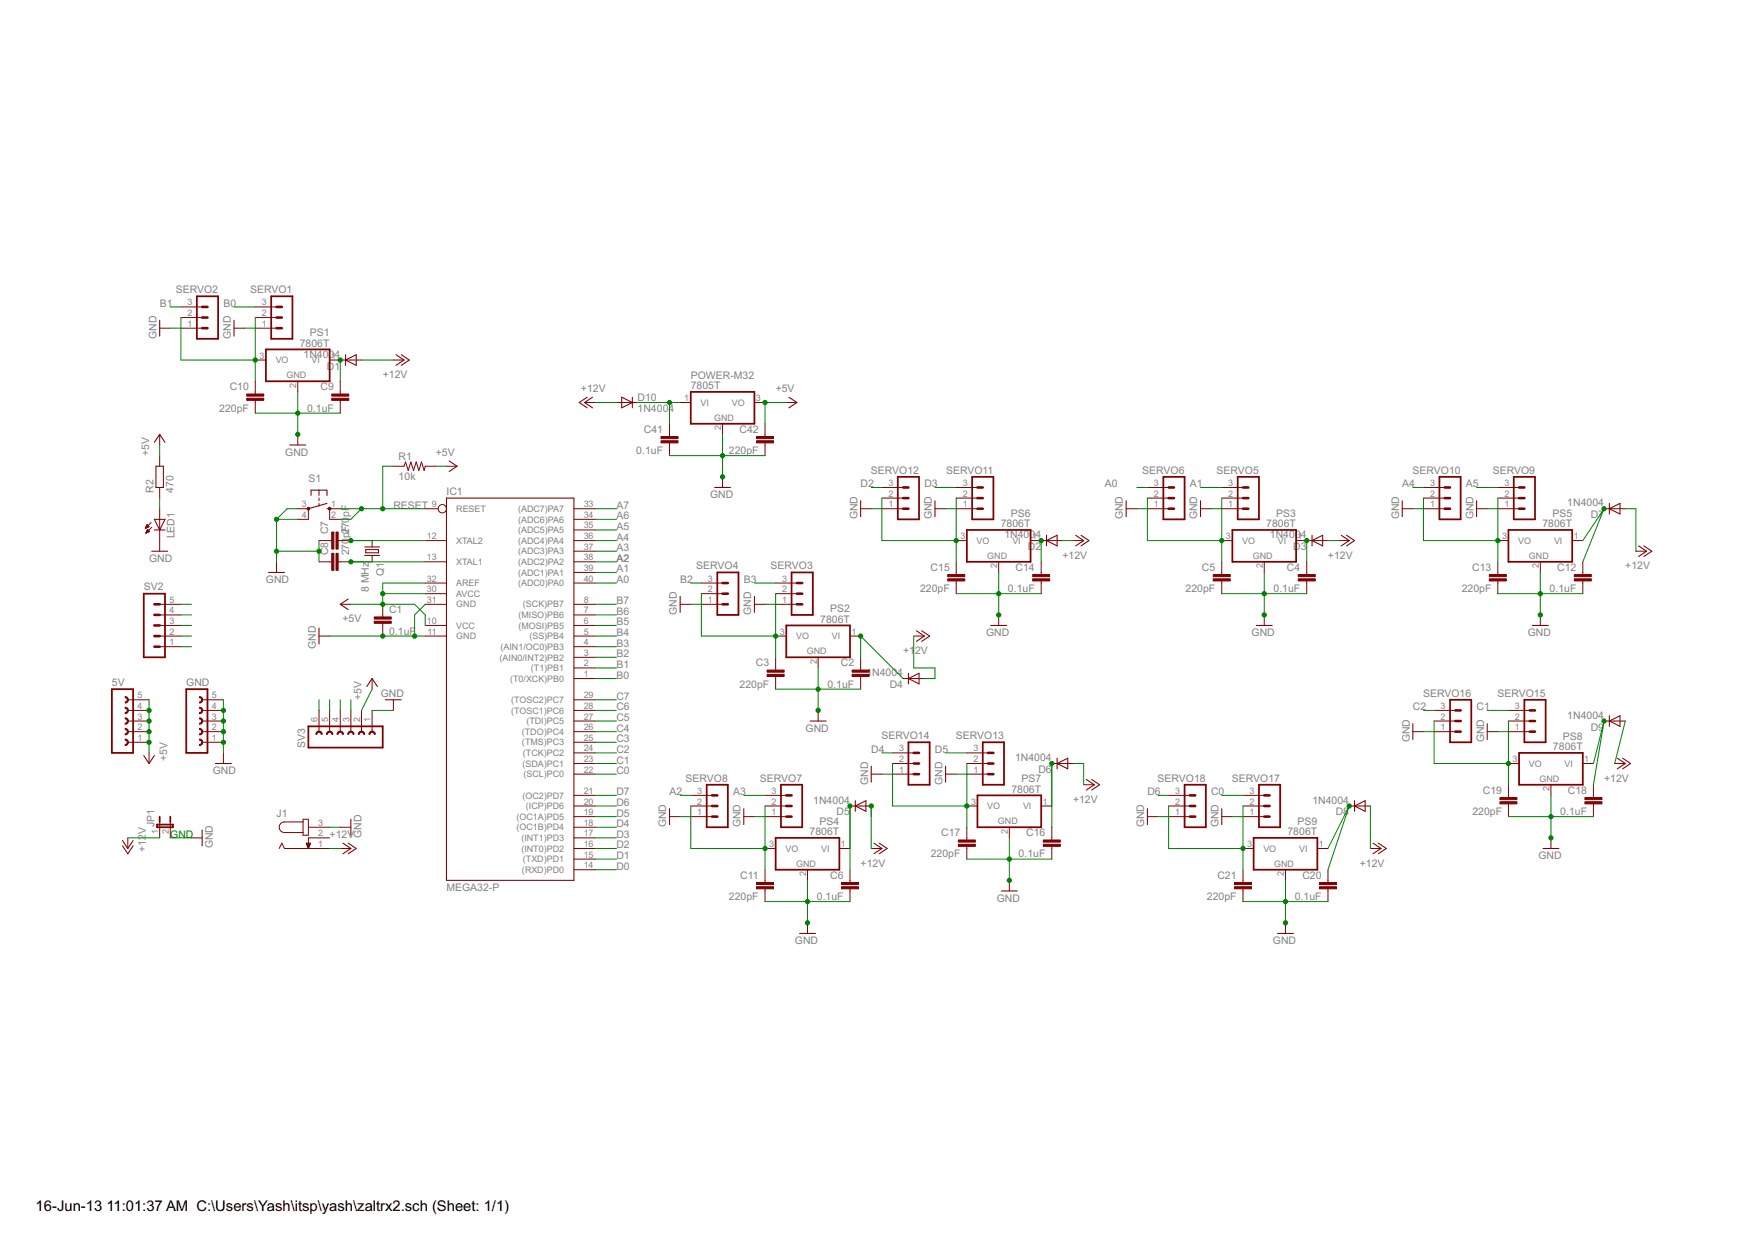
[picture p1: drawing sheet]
<svg xmlns="http://www.w3.org/2000/svg" width="420mm" height="297mm" viewBox="0 0 420 297" stroke-linecap="round" stroke-linejoin="round" font-family="sans-serif">
<g fill="none" stroke="#800000" stroke-width=".25">
<path d="M38.2 76.6v3.8M56 76.6v3.8M82.6 86.1l2.6-1.3v2.6zM82.6 84.8v2.6M94.7 84.8l1.9 1.3-1.9 1.3M96 84.8l1.9 1.3-1.9 1.3M140.4 95l-1.9 1.3 1.9 1.2M141.7 95l-1.9 1.3 1.9 1.2M148.7 95l2.5 1.3-2.5 1.2zM151.2 95v2.5M188.7 95l1.9 1.3-1.9 1.2M36.9 105.8l1.3-1.9 1.3 1.9"/>
<path d="M37.3 111.5h1.8v5.1h-1.8zM69.3 106.4h3.8M74.4 118.5v-1.3h3.8v1.3M106.8 119.1h30.4v91.4h-30.4zM107.4 110.2l1.9 1.3-1.9 1.3M170.9 116.6h3.8M205.8 119.8v3.8M223.6 119.8v3.8M269.3 119.8v3.8M287.1 119.8v3.8M335.3 119.8v3.8M353.1 119.8v3.8"/>
<path d="M36.3 131.8h3.8M36.9 124.2h2.6l-1.3 2.5zM36.9 126.7h2.6M64.2 136.9h3.8M78.2 121.7h.6M78.2 120.4l-4.5 1.3M87.2 132.8h3.6M87.2 130.8h3.6M87.5 131.4h3v.8h-3zM250.3 129.3l2.5-1.3v2.6zM250.3 128v2.6M257.2 128l1.9 1.3-1.9 1.3"/>
<path d="M258.5 128l1.9 1.3-1.9 1.3M313.8 129.3l2.5-1.3v2.6zM313.8 128v2.6M320.7 128l1.9 1.3-1.9 1.3M322 128l1.9 1.3-1.9 1.3M384.9 121.7l2.5-1.3v2.5zM384.9 120.4v2.5M391.8 130.6l1.9 1.2-1.9 1.3M393.1 130.6l1.9 1.2-1.9 1.3M76.3 150.2v3.8M83.3 143.3l-1.9 1.2 1.9 1.3M162.6 142.6v3.8"/>
<path d="M180.4 142.6v3.8M219.1 150.9l1.9 1.2-1.9 1.3M220.4 150.9l1.9 1.2-1.9 1.3M236.9 149.6h3.8M300.4 149.6h3.8M366.4 149.6h3.8M87.7 164.2l1.3-1.9 1.3 1.9M92.2 167.4h3.8M193.7 172.4h3.8M217.2 162.3l2.6-1.3v2.6zM217.2 161v2.6M337.9 173.1v3.8"/>
<path d="M355.6 173.1v3.8M384.9 171.2v2.5M384.9 172.4l2.5-1.2v2.5zM34.4 180.7l1.2 1.9 1.3-1.9M48.3 198.5v3.8M51.5 182.6h3.8M83.9 195.9v3.8M160.1 193.4v3.8M177.9 193.4v3.8M204.5 192.8l2.6-1.3v2.5zM204.5 191.5v2.5M208.3 183.2v3.8"/>
<path d="M226.1 183.2v3.8M252.8 181.3v2.6M252.8 182.6l2.5-1.3v2.6zM259.8 186.4l1.9 1.3-1.9 1.3M261 186.4l2 1.3-2 1.3M274.4 193.4v3.8M292.2 193.4v3.8M323.9 192.8l2.6-1.3v2.5zM323.9 191.5v2.5M386.8 181.3l1.9 1.3-1.9 1.3M388 181.3l1.9 1.3-1.9 1.3M29.3 201l1.3 1.9 1.2-1.9"/>
<path d="M29.3 202.3l1.3 1.9 1.2-1.9M82 201.7l1.9 1.2-1.9 1.3M83.3 201.7l1.9 1.2-1.9 1.3M209 201.7l1.9 1.2-1.9 1.3M210.2 201.7l2 1.2-2 1.3M239.5 213.1h3.8M328.3 201.7l1.9 1.2-1.9 1.3M329.6 201.7l1.9 1.2-1.9 1.3M369 202.9h3.8M191.2 223.2h3.8M305.5 223.2h3.8"/>
</g>
<g fill="none" stroke="#800000" stroke-width=".24">
<path d="M38.2 78.5h2.5M43.3 78.5h5M43.3 75.9h5M43.3 73.4h5M56 78.5h2.5M61 78.5h5.1M61 75.9h5.1M61 73.4h5.1M61 86.1h2.6M61 91.2v3M61 95.8v3M71.2 91.2v2.5"/>
<path d="M78.8 86.1h7.6M81.4 91.2v3M81.4 95.8v3M94.1 86.1h2.5M139.8 96.3h2.5M147.4 96.3h5.1M162.6 96.3h2.6M180.4 96.3h2.5M188 96.3h2.6M38.2 103.9v2.5M38.2 109v2.5M38.2 116.6v2.5"/>
<path d="M71.2 103.9v2.5M76.3 117.2v1.3M76.3 119.1v.7M94.1 111.5h2.5l.4-1 .6 2 .7-2 .6 2 .6-2 .7 2 .6-2 .6 2 .3-1h2.5M106.8 111.5h2.5M160.1 101.3v3.1M160.1 105.9v3.1M172.8 101.3v2.6M172.8 114v2.6M182.9 101.3v3.1M182.9 105.9v3.1M210.9 119.1h5.1"/>
<path d="M210.9 116.6h5.1M228.7 119.1h5M228.7 116.6h5M274.4 119.1h5.1M274.4 116.6h5.1M292.2 119.1h5M292.2 116.6h5M340.4 119.1h5.1M340.4 116.6h5.1M358.2 119.1h5.1M358.2 116.6h5.1M34.8 126.3h.2"/>
<path d="M34.9 126.1h.4M34.9 127.5h.1M34.9 126h.7M35 125.9h.6M35 127.3h.3M35 125.8h.4M35 127.2h.6M35.1 125.6h.2M35.1 127.1h.7M35.1 125.5h.1M35.1 127h.5M35.1 125.5l.5 .5-.8 .4z"/>
<path d="M35.2 126.9h.3M35.2 126.7h.2M35.8 127.1l-.5-.5-.4 .9M35.8 127.1l-.9 .4M36.2 125l-1.4 1.4M36.3 126.1l-1.4 1.4M38.2 121.7v10.1M66.1 134.4v2.5M71.2 121.7h2.5v2.5h-2.5M76.3 129.3h3M76.3 134.4h3M76.3 120.4v.6"/>
<path d="M80.9 129.3h3M80.9 134.4h3M81.4 121.7h-2.6v2.5h2.6M89 129.3v1.5M89 132.8v1.6M101.7 121.7h3.1M101.7 129.3h5.1M101.7 134.4h5.1M101.7 139.4h5.1M137.2 121.7h5.1M137.2 124.2h5.1M137.2 126.7h5.1"/>
<path d="M137.2 129.3h5.1M137.2 131.8h5.1M137.2 134.4h5.1M137.2 136.9h5.1M137.2 139.4h5.1M167.7 139.4h5.1M185.5 139.4h5.1M205.8 121.7h2.5M210.9 121.7h5.1M223.6 121.7h2.5M228.7 121.7h5M228.7 129.3h2.5"/>
<path d="M228.7 134.4v3M228.7 138.9v3.1M238.8 134.4v2.5M246.4 129.3h7.7M249 134.4v3M249 138.9v3.1M256.6 129.3h2.5M269.3 121.7h2.5M274.4 121.7h5.1M287.1 121.7h2.5M292.2 121.7h5M292.2 129.3h2.5"/>
<path d="M292.2 134.4v3M292.2 138.9v3.1M302.3 134.4v2.5M309.9 129.3h7.7M312.5 134.4v3M312.5 138.9v3.1M320.1 129.3h2.5M335.3 121.7h2.6M340.4 121.7h5.1M353.1 121.7h2.5M358.2 121.7h5.1M358.2 129.3h2.5"/>
<path d="M358.2 134.4v3M358.2 138.9v3.1M368.3 134.4v2.5M376 129.3h2.5M378.5 134.4v3M378.5 138.9v3.1M383.6 121.7h5.1M391.2 131.8h2.5M38.2 144.5h5.1M38.2 147.1h5.1M38.2 149.6h5.1M38.2 152.1h5.1"/>
<path d="M38.2 154.7h5.1M76.3 152.1h2.5M81.4 144.5h2.5M91.5 144.5v3.1M91.5 149.1v3M101.7 144.5h5.1M101.7 149.6h5.1M101.7 152.1h5.1M101.7 142h5.1M137.2 144.5h5.1M137.2 147.1h5.1M137.2 149.6h5.1"/>
<path d="M137.2 152.1h5.1M137.2 154.7h5.1M137.2 157.2h5.1M137.2 159.7h5.1M162.6 144.5h2.6M167.7 144.5h5.1M167.7 142h5.1M180.4 144.5h2.5M185.5 144.5h5.1M185.5 152.1h2.5M185.5 142h5.1M185.5 157.2v3.1"/>
<path d="M195.6 157.2v2.5M203.3 152.1h2.5M205.8 157.2v3.1M218.5 152.1h2.5M238.8 147.1v2.5M302.3 147.1v2.5M368.3 147.1v2.5M30.6 167.4h5M30.6 169.9h5M30.6 172.4h5M30.6 175h5M30.6 177.5h5"/>
<path d="M48.3 167.4h5.1M48.3 169.9h5.1M48.3 172.4h5.1M48.3 175h5.1M48.3 177.5h5.1M76.3 169.9v5.1M78.8 169.9v5.1M81.4 169.9v5.1M83.9 169.9v5.1M86.4 169.9v5.1M89 162.3v2.5M89 169.9v5.1"/>
<path d="M94.1 167.4v2.5M137.2 162.3h5.1M137.2 167.4h5.1M137.2 169.9h5.1M137.2 172.4h5.1M137.2 175h5.1M137.2 177.5h5.1M185.5 161.8v3M195.6 169.9v2.5M205.8 161.8v3M216 162.3h5M337.9 175h2.5"/>
<path d="M342.9 169.9h5.1M342.9 172.4h5.1M342.9 175h5.1M355.6 175h2.6M360.7 169.9h5.1M360.7 172.4h5.1M360.7 175h5.1M383.6 172.4h5.1M35.6 180.1v2.5M38.2 196.6v3.8M40.7 196.6v3.8M53.4 180.1v2.5"/>
<path d="M72.5 196.6h-4.5a1.27 1.27 0 0 0-1.2 1.2 1.27 1.27 0 0 0 1.2 1.3h4.5M72.5 195.9h1.2v3.8h-1.2zM73.7 197.8h5.1M81.4 197.8h2.5M137.2 180.1h5.1M137.2 182.6h5.1M137.2 185.1h5.1M137.2 197.8h5.1M137.2 195.3h5.1M137.2 192.8h5.1M137.2 190.2h5.1M160.1 195.3h2.5"/>
<path d="M165.2 195.3h5.1M165.2 192.8h5.1M165.2 190.2h5.1M177.9 195.3h2.5M182.9 195.3h5.1M182.9 192.8h5.1M182.9 190.2h5.1M203.3 192.8h5M208.3 185.1h2.6M213.4 180.1h5.1M213.4 182.6h5.1M213.4 185.1h5.1"/>
<path d="M226.1 185.1h2.6M231.2 180.1h5.1M231.2 182.6h5.1M231.2 185.1h5.1M231.2 192.8h2.5M231.2 197.8v3.1M241.4 197.8v2.6M249 192.8h2.5M251.5 182.6h5.1M251.5 197.8v3.1M259.1 187.7h2.6M274.4 195.3h2.5"/>
<path d="M279.5 195.3h5M279.5 192.8h5M279.5 190.2h5M292.2 195.3h2.5M297.2 195.3h5.1M297.2 192.8h5.1M297.2 190.2h5.1M322.6 192.8h5.1M360.7 182.6h2.6M360.7 187.7v3M360.7 192.3v3M370.9 187.7v2.5"/>
<path d="M378.5 182.6h2.5M381 187.7v3M381 192.3v3M386.1 182.6h2.6M30.6 200.4v2.5M45.8 200.4h2.5M66.8 202.9l.6-1.2 .6 1.2h10.8M73.2 201.7h1.1l-.6 1.2zM73.3 201.8h.9M73.3 201.9h.9M73.4 202h.7M73.4 202.1h.7"/>
<path d="M73.5 202.2h.5M73.5 202.4h.5M73.6 202.5h.3M73.6 202.6h.3M73.7 202.7h.1M73.7 202.8h.1M78.8 200.4h-5.1v2.5M81.4 202.9h2.5M137.2 208h5.1M137.2 205.5h5.1M137.2 202.9h5.1M137.2 200.4h5.1"/>
<path d="M182.9 202.9h2.6M182.9 208v3.1M182.9 212.6v3M193.1 208v2.5M200.7 202.9h2.6M203.3 208v3.1M203.3 212.6v3M208.3 202.9h2.6M231.2 202.4v3.1M241.4 210.5v2.6M251.5 202.4v3.1M297.2 202.9h2.6"/>
<path d="M297.2 208v3.1M297.2 212.6v3M307.4 208v2.5M315 202.9h2.6M317.6 208v3.1M317.6 212.6v3M327.7 202.9h2.5M370.9 200.4v2.5M193.1 220.7v2.5M307.4 220.7v2.5"/>
<circle cx="105.8" cy="121.7" r=".99"/>
</g>
<g fill="#800000" stroke="#800000" stroke-width=".24">
<path d="M89.5 147.6h4.1v.5h-4.1z"/>
<path d="M89.5 148.6h4.1v.5h-4.1z"/>
<path d="M79.3 127.3h.5v4h-.5z"/>
<path d="M80.3 127.3h.6v4h-.6z"/>
<path d="M79.3 132.3h.5v4.1h-.5z"/>
<path d="M80.3 132.3h.6v4.1h-.6z"/>
<path d="M79.3 94.2h4.1v.5h-4.1z"/>
<path d="M79.3 95.2h4.1v.6h-4.1z"/>
<path d="M59 94.2h4.1v.5h-4.1z"/>
<path d="M59 95.2h4.1v.6h-4.1z"/>
<path d="M158.1 104.4h4v.5h-4z"/>
<path d="M158.1 105.4h4v.5h-4z"/>
<path d="M180.9 104.4h4.1v.5h-4.1z"/>
<path d="M180.9 105.4h4.1v.5h-4.1z"/>
<path d="M203.8 160.3h4v.5h-4z"/>
<path d="M203.8 161.3h4v.5h-4z"/>
<path d="M183.5 160.3h4v.5h-4z"/>
<path d="M183.5 161.3h4v.5h-4z"/>
<path d="M310.5 137.4h4v.5h-4z"/>
<path d="M310.5 138.4h4v.5h-4z"/>
<path d="M290.1 137.4h4.1v.5h-4.1z"/>
<path d="M290.1 138.4h4.1v.5h-4.1z"/>
<path d="M201.2 211.1h4.1v.5h-4.1z"/>
<path d="M201.2 212.1h4.1v.5h-4.1z"/>
<path d="M180.9 211.1h4.1v.5h-4.1z"/>
<path d="M180.9 212.1h4.1v.5h-4.1z"/>
<path d="M376.5 137.4h4v.5h-4z"/>
<path d="M376.5 138.4h4v.5h-4z"/>
<path d="M356.2 137.4h4v.5h-4z"/>
<path d="M356.2 138.4h4v.5h-4z"/>
<path d="M247 137.4h4v.5h-4z"/>
<path d="M247 138.4h4v.5h-4z"/>
<path d="M226.6 137.4h4.1v.5h-4.1z"/>
<path d="M226.6 138.4h4.1v.5h-4.1z"/>
<path d="M249.5 200.9h4.1v.5h-4.1z"/>
<path d="M249.5 201.9h4.1v.5h-4.1z"/>
<path d="M229.2 200.9h4v.5h-4z"/>
<path d="M229.2 201.9h4v.5h-4z"/>
<path d="M379 190.7h4.1v.5h-4.1z"/>
<path d="M379 191.7h4.1v.6h-4.1z"/>
<path d="M358.7 190.7h4.1v.5h-4.1z"/>
<path d="M358.7 191.7h4.1v.6h-4.1z"/>
<path d="M315.5 211.1h4.1v.5h-4.1z"/>
<path d="M315.5 212.1h4.1v.5h-4.1z"/>
<path d="M295.2 211.1h4.1v.5h-4.1z"/>
<path d="M295.2 212.1h4.1v.5h-4.1z"/>
</g>
<g fill="#800000" stroke="#800000" stroke-width=".24">
<path d="M29.9 171.7a.76 .76 0 0 1 .8 .7 .76 .76 0 0 1-.8 .8v-.2a.51 .51 0 0 0 .5-.6 .51 .51 0 0 0-.5-.5z" fill-rule="evenodd"/>
<path d="M29.9 174.2a.76 .76 0 0 1 .8 .8 .76 .76 0 0 1-.8 .7v-.2a.51 .51 0 0 0 .5-.5 .51 .51 0 0 0-.5-.5z" fill-rule="evenodd"/>
<path d="M29.9 176.8a.76 .76 0 0 1 .8 .7 .76 .76 0 0 1-.8 .8v-.3a.51 .51 0 0 0 .5-.5 .51 .51 0 0 0-.5-.5z" fill-rule="evenodd"/>
<path d="M29.9 166.6a.76 .76 0 0 1 .8 .8 .76 .76 0 0 1-.8 .7v-.2a.51 .51 0 0 0 .5-.5 .51 .51 0 0 0-.5-.5z" fill-rule="evenodd"/>
<path d="M29.9 169.1a.76 .76 0 0 1 .8 .8 .76 .76 0 0 1-.8 .8v-.3a.51 .51 0 0 0 .5-.5 .51 .51 0 0 0-.5-.5z" fill-rule="evenodd"/>
<path d="M47.7 171.7a.76 .76 0 0 1 .8 .7 .76 .76 0 0 1-.8 .8v-.2a.51 .51 0 0 0 .5-.6 .51 .51 0 0 0-.5-.5z" fill-rule="evenodd"/>
<path d="M47.7 174.2a.76 .76 0 0 1 .8 .8 .76 .76 0 0 1-.8 .7v-.2a.51 .51 0 0 0 .5-.5 .51 .51 0 0 0-.5-.5z" fill-rule="evenodd"/>
<path d="M47.7 176.8a.76 .76 0 0 1 .8 .7 .76 .76 0 0 1-.8 .8v-.3a.51 .51 0 0 0 .5-.5 .51 .51 0 0 0-.5-.5z" fill-rule="evenodd"/>
<path d="M47.7 166.6a.76 .76 0 0 1 .8 .8 .76 .76 0 0 1-.8 .7v-.2a.51 .51 0 0 0 .5-.5 .51 .51 0 0 0-.5-.5z" fill-rule="evenodd"/>
<path d="M47.7 169.1a.76 .76 0 0 1 .8 .8 .76 .76 0 0 1-.8 .8v-.3a.51 .51 0 0 0 .5-.5 .51 .51 0 0 0-.5-.5z" fill-rule="evenodd"/>
<path d="M83.4 175.1a.77 .77 0 0 1 .8-.2 .77 .77 0 0 1 .5 .7h-.3a.51 .51 0 0 0-.5-.5 .51 .51 0 0 0-.5 .5h-.3z" fill-rule="evenodd"/>
<path d="M85.9 175.1a.77 .77 0 0 1 .8-.2 .77 .77 0 0 1 .5 .7h-.2a.51 .51 0 0 0-.6-.5 .51 .51 0 0 0-.5 .5h-.2z" fill-rule="evenodd"/>
<path d="M88.4 175.1a.77 .77 0 0 1 .9-.2 .77 .77 0 0 1 .4 .7h-.2a.51 .51 0 0 0-.5-.5 .51 .51 0 0 0-.5 .5h-.3z" fill-rule="evenodd"/>
<path d="M78.3 175.1a.77 .77 0 0 1 .8-.2 .77 .77 0 0 1 .5 .7h-.3a.51 .51 0 0 0-.5-.5 .51 .51 0 0 0-.5 .5h-.2z" fill-rule="evenodd"/>
<path d="M80.8 175.1a.77 .77 0 0 1 .9-.2 .77 .77 0 0 1 .4 .7h-.2a.51 .51 0 0 0-.5-.5 .51 .51 0 0 0-.5 .5h-.3z" fill-rule="evenodd"/>
<path d="M75.7 175.1a.77 .77 0 0 1 .9-.2 .77 .77 0 0 1 .4 .7h-.2a.51 .51 0 0 0-.5-.5 .51 .51 0 0 0-.5 .5h-.3z" fill-rule="evenodd"/>
<circle cx="73.8" cy="121.7" r=".33"/>
<circle cx="78.8" cy="121.7" r=".33"/>
</g>
<g fill="none" stroke="#800000" stroke-width=".42">
<path d="M47.1 70.9h5.1v10.1h-5.1zM64.9 70.9h5v10.1h-5zM63.6 83.6h15.2v7.6h-15.2zM165.2 93.7h15.2v7.6h-15.2zM214.7 114h5.1v10.2h-5.1zM232.5 114h5.1v10.2h-5.1zM278.2 114h5.1v10.2h-5.1zM296 114h5.1v10.2h-5.1zM344.2 114h5.1v10.2h-5.1zM362 114h5.1v10.2h-5.1zM171.5 136.9h5.1v10.2h-5.1zM189.3 136.9h5.1v10.2h-5.1z"/>
<path d="M231.2 126.7h15.2v7.7h-15.2zM294.7 126.7h15.2v7.7h-15.2zM360.7 126.7h15.3v7.7h-15.3zM34.4 142h5.1v15.2h-5.1zM188 149.6h15.3v7.6h-15.3zM26.8 164.8h5v15.3h-5zM44.5 164.8h5.1v15.3h-5.1zM73.7 173.7h17.8v5.1h-17.8zM217.2 177.5h5.1v10.2h-5.1zM235 177.5h5.1v10.2h-5.1zM346.8 167.4h5v10.1h-5zM364.5 167.4h5.1v10.1h-5.1z"/>
<path d="M37.5 197.2h3.9v.6h-3.9zM38.2 195.3v1.3M40.7 195.3v1.3M169 187.7h5.1v10.1h-5.1zM186.8 187.7h5v10.1h-5zM233.7 190.2h15.3v7.6h-15.3zM283.3 187.7h5.1v10.1h-5.1zM301.1 187.7h5v10.1h-5zM363.3 180.1h15.2v7.6h-15.2zM185.5 200.4h15.2v7.6h-15.2zM299.8 200.4h15.2v7.6h-15.2z"/>
</g>
<g fill="none" stroke="#800000" stroke-width=".61">
<path d="M48.3 73.4h1.3M48.3 75.9h1.3M48.3 78.5h1.3M66.1 73.4h1.3M66.1 75.9h1.3M66.1 78.5h1.3M216 116.6h1.2M216 119.1h1.2M233.7 116.6h1.3M233.7 119.1h1.3M279.5 116.6h1.2M279.5 119.1h1.2"/>
<path d="M297.2 116.6h1.3M297.2 119.1h1.3M345.5 116.6h1.3M345.5 119.1h1.3M363.3 116.6h1.2M363.3 119.1h1.2M172.8 139.4h1.3M190.6 139.4h1.2M216 121.7h1.2M233.7 121.7h1.3M279.5 121.7h1.2M297.2 121.7h1.3"/>
<path d="M345.5 121.7h1.3M363.3 121.7h1.2M36.9 144.5h1.3M36.9 149.6h1.3M36.9 152.1h1.3M36.9 154.7h1.3M36.9 147.1h1.3M172.8 142h1.3M172.8 144.5h1.3M190.6 142h1.2M190.6 144.5h1.2M348 169.9h1.3"/>
<path d="M348 172.4h1.3M348 175h1.3M365.8 169.9h1.3M365.8 172.4h1.3M365.8 175h1.3M170.3 190.2h1.2M170.3 192.8h1.2M170.3 195.3h1.2M188 190.2h1.3M188 192.8h1.3M188 195.3h1.3M218.5 180.1h1.3"/>
<path d="M218.5 182.6h1.3M218.5 185.1h1.3M236.3 180.1h1.3M236.3 182.6h1.3M236.3 185.1h1.3M284.5 190.2h1.3M284.5 192.8h1.3M284.5 195.3h1.3M302.3 190.2h1.3M302.3 192.8h1.3M302.3 195.3h1.3"/>
</g>
<g fill="none" stroke="#008000" stroke-width=".24">
<path d="M40.7 78.5h2.6M40.7 73.4h2.6M43.3 75.9v10.2h17.7M56 73.4h5M58.5 78.5h2.5M61 75.9v15.3M61 98.8h20.4M71.2 93.7v10.2M81.4 86.1v5.1M86.4 86.1h7.7M142.3 96.3h5.1M152.5 96.3h10.1"/>
<path d="M160.1 96.3v5M188 96.3h-5.1v5M38.2 106.4v2.6M38.2 119.1v2.6M94.1 111.5h-2.6v10.2M104.2 111.5h2.6M160.1 109h22.8M172.8 103.9v10.1M208.3 116.6h2.6M210.9 119.1v10.2h17.8M223.6 116.6h5.1M228.7 119.1v15.3"/>
<path d="M271.8 116.6h2.6M274.4 119.1v10.2h17.8M287.1 116.6h5.1M292.2 119.1v15.3M337.9 116.6h2.5M340.4 119.1v10.2h17.8M353.1 116.6h5.1M358.2 119.1v15.3M66.1 124.2v10.2M66.1 124.2h5.1M66.1 131.8h10.2M71.2 121.7h-2.5l-2.6 2.5"/>
<path d="M76.3 129.3v5.1M81.4 121.7h20.3M83.9 129.3h17.8M83.9 134.4h17.8M86.4 121.7l-2.5 2.5h-2.5M101.7 139.4h-10.2v5.1M142.3 129.3h5.1M142.3 134.4h5.1M142.3 121.7h5.1M142.3 124.2h5.1M142.3 131.8h5.1M142.3 139.4h5.1"/>
<path d="M142.3 136.9h5.1M142.3 126.7h5.1M165.2 139.4h2.5M180.4 139.4h5.1M208.3 121.7h2.6M226.1 121.7h2.6M238.8 136.9v10.2M249 129.3v5.1M254.1 129.3h2.5M271.8 121.7h2.6M289.6 121.7h2.6M302.3 136.9v10.2"/>
<path d="M312.5 129.3v5.1M317.6 129.3h2.5M337.9 121.7h2.5M355.6 121.7h2.6M368.3 136.9v10.2M378.5 129.3l5.1-7.6-5.1 12.7M388.7 121.7h2.5v10.1M43.3 152.1h2.5M43.3 144.5h2.5M43.3 154.7h2.5M43.3 147.1h2.5M43.3 149.6h2.5"/>
<path d="M78.8 152.1h22.9M83.9 144.5h15.2l2.6 2.6v2.5M91.5 142h10.2M101.7 144.5l-2.6 2.6v5M142.3 152.1h5.1M142.3 144.5h5.1M142.3 159.7h5.1M142.3 157.2h5.1M142.3 154.7h5.1M142.3 147.1h5.1M142.3 149.6h5.1M165.2 144.5h2.5"/>
<path d="M167.7 142v10.1h17.8M182.9 144.5h2.6M185.5 142v15.2M195.6 159.7v10.2M205.8 157.2v-5.1l10.2 10.2M218.5 152.1v7.6h5.1v2.6h-2.6M228.7 142h20.3M292.2 142h20.3M358.2 142h20.3M35.6 167.4v12.7M53.4 167.4v12.7M76.3 167.4v2.5"/>
<path d="M78.8 167.4v2.5M81.4 167.4v2.5M83.9 167.4v2.5M89 169.9h5.1M89 164.8l-2.6 5.1M142.3 175h5.1M142.3 169.9h5.1M142.3 162.3h5.1M142.3 177.5h5.1M142.3 172.4h5.1M142.3 167.4h5.1M185.5 164.8h20.3"/>
<path d="M340.4 175h2.5M340.4 169.9h2.5M342.9 172.4v10.2h17.8M355.6 169.9h5.1M358.2 175h2.5M360.7 172.4v15.3M388.7 172.4l-2.6 10.2M78.8 197.8h2.6M142.3 195.3h5.1M142.3 185.1h5.1M142.3 197.8h5.1M142.3 182.6h5.1"/>
<path d="M142.3 190.2h5.1M142.3 180.1h5.1M142.3 192.8h5.1M162.6 195.3h2.6M162.6 190.2h2.6M165.2 192.8v10.1h17.7M177.9 190.2h5M180.4 195.3h2.5M182.9 192.8v15.2M203.3 192.8v15.2M208.3 192.8v10.1M210.9 185.1h2.5"/>
<path d="M210.9 180.1h2.5M213.4 182.6v10.2h17.8M226.1 180.1h5.1M228.7 185.1h2.5M231.2 182.6v15.2M251.5 182.6v15.2M256.6 182.6h2.5v5.1M276.9 195.3h2.6M276.9 190.2h2.6M279.5 192.8v10.1h17.7M292.2 190.2h5M294.7 195.3h2.5"/>
<path d="M297.2 192.8v15.2M327.7 192.8v10.1M360.7 195.3h20.3M370.9 190.2v10.2M381 182.6l2.6-10.2-2.6 15.3M30.6 200.4h7.6M40.7 200.4h5.1M78.8 202.9h2.6M142.3 200.4h5.1M142.3 205.5h5.1M142.3 202.9h5.1M142.3 208h5.1"/>
<path d="M182.9 215.6h20.4M193.1 210.5v10.2M231.2 205.5h20.3M241.4 200.4v10.1M297.2 215.6h20.4M307.4 210.5v10.2M317.6 202.9l5-10.1-5 15.2"/>
</g>
<g fill="#008000" stroke="#008000" stroke-width=".24">
<circle cx="83.9" cy="129.3" r=".51"/>
<circle cx="83.9" cy="134.4" r=".51"/>
<circle cx="91.5" cy="152.1" r=".51"/>
<circle cx="99.1" cy="152.1" r=".51"/>
<circle cx="66.1" cy="124.2" r=".51"/>
<circle cx="76.3" cy="131.8" r=".51"/>
<circle cx="66.1" cy="131.8" r=".51"/>
<circle cx="71.2" cy="103.9" r=".51"/>
<circle cx="71.2" cy="98.8" r=".51"/>
<circle cx="53.4" cy="172.4" r=".51"/>
<circle cx="53.4" cy="175" r=".51"/>
<circle cx="53.4" cy="177.5" r=".51"/>
<circle cx="53.4" cy="169.9" r=".51"/>
<circle cx="172.8" cy="114" r=".51"/>
<circle cx="172.8" cy="109" r=".51"/>
<circle cx="195.6" cy="169.9" r=".51"/>
<circle cx="195.6" cy="164.8" r=".51"/>
<circle cx="302.3" cy="147.1" r=".51"/>
<circle cx="302.3" cy="142" r=".51"/>
<circle cx="193.1" cy="220.7" r=".51"/>
<circle cx="193.1" cy="215.6" r=".51"/>
<circle cx="368.3" cy="147.1" r=".51"/>
<circle cx="368.3" cy="142" r=".51"/>
<circle cx="238.8" cy="147.1" r=".51"/>
<circle cx="238.8" cy="142" r=".51"/>
<circle cx="241.4" cy="210.5" r=".51"/>
<circle cx="241.4" cy="205.5" r=".51"/>
<circle cx="370.9" cy="200.4" r=".51"/>
<circle cx="370.9" cy="195.3" r=".51"/>
<circle cx="307.4" cy="220.7" r=".51"/>
<circle cx="307.4" cy="215.6" r=".51"/>
<circle cx="208.3" cy="192.8" r=".51"/>
<circle cx="86.4" cy="121.7" r=".51"/>
<circle cx="91.5" cy="121.7" r=".51"/>
<circle cx="91.5" cy="144.5" r=".51"/>
<circle cx="91.5" cy="142" r=".51"/>
<circle cx="35.6" cy="172.4" r=".51"/>
<circle cx="35.6" cy="175" r=".51"/>
<circle cx="35.6" cy="177.5" r=".51"/>
<circle cx="35.6" cy="169.9" r=".51"/>
<circle cx="182.9" cy="96.3" r=".51"/>
<circle cx="61" cy="86.1" r=".51"/>
<circle cx="185.5" cy="152.1" r=".51"/>
<circle cx="292.2" cy="129.3" r=".51"/>
<circle cx="182.9" cy="202.9" r=".51"/>
<circle cx="358.2" cy="129.3" r=".51"/>
<circle cx="228.7" cy="129.3" r=".51"/>
<circle cx="231.2" cy="192.8" r=".51"/>
<circle cx="360.7" cy="182.6" r=".51"/>
<circle cx="297.2" cy="202.9" r=".51"/>
<circle cx="81.4" cy="86.1" r=".51"/>
<circle cx="312.5" cy="129.3" r=".51"/>
<circle cx="203.3" cy="192.8" r=".51"/>
<circle cx="249" cy="129.3" r=".51"/>
<circle cx="383.6" cy="121.7" r=".51"/>
<circle cx="383.6" cy="172.4" r=".51"/>
<circle cx="322.6" cy="192.8" r=".51"/>
<circle cx="251.5" cy="182.6" r=".51"/>
<circle cx="205.8" cy="152.1" r=".51"/>
<circle cx="160.1" cy="96.3" r=".51"/>
</g>
<g font-size="4">
<text x="8.5" y="289.6">16-Jun-13</text>
<text x="25.4" y="289.6">11:01:37 AM C:\Users\Yash\itsp\yash\zaltrx2.sch (Sheet: 1/1)</text>
</g>
<g font-size="2.8" fill="#808080">
<text x="42" y="70.1">SERVO2</text>
<text x="59.8" y="70.1">SERVO1</text>
<text x="38.2" y="73.4">B1</text>
<text x="53.4" y="73.4">B0</text>
<text x="37.4" y="81" transform="rotate(-90 37.4 81)">GND</text>
<text x="55.2" y="81" transform="rotate(-90 55.2 81)">GND</text>
<text x="71.7" y="82.9">7806T</text>
<text x="74.1" y="80.4">PS1</text>
<text x="72.6" y="85.6">1N4004</text>
<text x="78.2" y="88.4">D1</text>
<text x="54.9" y="93.3">C10</text>
<text x="76.6" y="93.3">C9</text>
<text x="91.5" y="90.4">+12V</text>
<text x="138.9" y="93.7">+12V</text>
<text x="152.5" y="95.8">D10</text>
<text x="165.2" y="93.1">7805T</text>
<text x="165.2" y="90.6">POWER-M32</text>
<text x="185.5" y="93.7">+5V</text>
<text x="52.4" y="98.4">220pF</text>
<text x="73.4" y="98.4">0.1uF</text>
<text x="152.5" y="98.6">1N4004</text>
<text x="154" y="103.5">C41</text>
<text x="176.8" y="103.5">C42</text>
<text x="35.7" y="109" transform="rotate(-90 35.7 109)">+5V</text>
<text x="68.2" y="109">GND</text>
<text x="95.3" y="110">R1</text>
<text x="104.2" y="109">+5V</text>
<text x="152.2" y="108.6">0.1uF</text>
<text x="174.3" y="108.6">220pF</text>
<text x="208.3" y="113.3">SERVO12</text>
<text x="226.2" y="113.3">SERVO11</text>
<text x="273.2" y="113.3">SERVO6</text>
<text x="290.9" y="113.3">SERVO5</text>
<text x="337.8" y="113.3">SERVO10</text>
<text x="357" y="113.3">SERVO9</text>
<text x="36.7" y="117.9" transform="rotate(-90 36.7 117.9)">R2</text>
<text x="41.5" y="117.9" transform="rotate(-90 41.5 117.9)">470</text>
<text x="73.7" y="115.3">S1</text>
<text x="95.3" y="114.8">10k</text>
<text x="106.8" y="118.4">IC1</text>
<text x="169.8" y="119.1">GND</text>
<text x="205.8" y="116.6">D2</text>
<text x="221" y="116.6">D3</text>
<text x="264.2" y="116.6">A0</text>
<text x="284.5" y="116.6">A1</text>
<text x="335.3" y="116.6">A4</text>
<text x="350.6" y="116.6">A5</text>
<text x="83.5" y="123.6" transform="rotate(-90 83.5 123.6)">pF</text>
<text x="94.1" y="121.7">RESET</text>
<text x="147.4" y="124.2">A6</text>
<text x="147.4" y="121.7">A7</text>
<text x="205" y="124.2" transform="rotate(-90 205 124.2)">GND</text>
<text x="222.8" y="124.2" transform="rotate(-90 222.8 124.2)">GND</text>
<text x="241.7" y="123.6">PS6</text>
<text x="268.5" y="124.2" transform="rotate(-90 268.5 124.2)">GND</text>
<text x="286.3" y="124.2" transform="rotate(-90 286.3 124.2)">GND</text>
<text x="305.2" y="123.6">PS3</text>
<text x="334.6" y="124.2" transform="rotate(-90 334.6 124.2)">GND</text>
<text x="352.3" y="124.2" transform="rotate(-90 352.3 124.2)">GND</text>
<text x="371.2" y="123.6">PS5</text>
<text x="374.8" y="121.1">1N4004</text>
<text x="380.4" y="123.9">D7</text>
<text x="41.7" y="128.8" transform="rotate(-90 41.7 128.8)">LED1</text>
<text x="78.4" y="127.8" transform="rotate(-90 78.4 127.8)">C7</text>
<text x="83.5" y="128.6" transform="rotate(-90 83.5 128.6)">p2F70</text>
<text x="147.4" y="131.8">A3</text>
<text x="147.4" y="129.3">A4</text>
<text x="147.4" y="126.7">A5</text>
<text x="239.3" y="126.1">7806T</text>
<text x="240.2" y="128.7">1N4004</text>
<text x="245.8" y="131.5">D2</text>
<text x="302.8" y="126.1">7806T</text>
<text x="303.7" y="128.7">1N4004</text>
<text x="309.3" y="131.5">D3</text>
<text x="368.8" y="126.1">7806T</text>
<text x="35.7" y="134.4">GND</text>
<text x="78.4" y="132.8" transform="rotate(-90 78.4 132.8)">C8</text>
<text x="83.5" y="132.8" transform="rotate(-90 83.5 132.8)">270</text>
<text x="91.8" y="137.7" transform="rotate(-90 91.8 137.7)">Q1</text>
<text x="147.4" y="136.9">A1</text>
<text x="147.4" y="134.4">A2</text>
<text x="166.5" y="136.1">SERVO4</text>
<text x="184.3" y="136.1">SERVO3</text>
<text x="222.5" y="136.5">C15</text>
<text x="242.9" y="136.5">C14</text>
<text x="254.1" y="133.6">+12V</text>
<text x="287.4" y="136.5">C5</text>
<text x="307.8" y="136.5">C4</text>
<text x="317.6" y="133.6">+12V</text>
<text x="352.1" y="136.5">C13</text>
<text x="372.4" y="136.5">C12</text>
<text x="388.7" y="136.1">+12V</text>
<text x="34.4" y="141.2">SV2</text>
<text x="63.6" y="139.4">GND</text>
<text x="88.2" y="141.6" transform="rotate(-90 88.2 141.6)">8 MHz</text>
<text x="147.4" y="139.4">A0</text>
<text x="162.6" y="139.4">B2</text>
<text x="177.9" y="139.4">B3</text>
<text x="220" y="141.6">220pF</text>
<text x="241" y="141.6">0.1uF</text>
<text x="283.5" y="141.6">220pF</text>
<text x="304.5" y="141.6">0.1uF</text>
<text x="349.6" y="141.6">220pF</text>
<text x="370.6" y="141.6">0.1uF</text>
<text x="81.9" y="148.8">+5V</text>
<text x="93" y="146.7">C1</text>
<text x="147.4" y="144.5">B7</text>
<text x="147.4" y="147.1">B6</text>
<text x="147.4" y="149.6">B5</text>
<text x="161.9" y="147.1" transform="rotate(-90 161.9 147.1)">GND</text>
<text x="179.7" y="147.1" transform="rotate(-90 179.7 147.1)">GND</text>
<text x="196.1" y="149">7806T</text>
<text x="198.5" y="146.4">PS2</text>
<text x="75.5" y="155.1" transform="rotate(-90 75.5 155.1)">GND</text>
<text x="93" y="151.8">0.1uF</text>
<text x="147.4" y="154.7">B3</text>
<text x="147.4" y="152.1">B4</text>
<text x="235.8" y="152.1">GND</text>
<text x="299.3" y="152.1">GND</text>
<text x="365.3" y="152.1">GND</text>
<text x="147.4" y="159.8">B1</text>
<text x="147.4" y="157.2">B2</text>
<text x="180.8" y="159.4">C3</text>
<text x="201.1" y="159.4">C2</text>
<text x="207.2" y="161.8">1N4004</text>
<text x="216" y="156.5">+1</text>
<text x="218.8" y="156.5">2V</text>
<text x="26.8" y="164.1">5V</text>
<text x="44.5" y="164.1">GND</text>
<text x="86.4" y="167.4" transform="rotate(-90 86.4 167.4)">+5V</text>
<text x="91.1" y="166.6">GND</text>
<text x="147.4" y="162.3">B0</text>
<text x="147.4" y="167.4">C7</text>
<text x="176.9" y="164.4">220pF</text>
<text x="197.9" y="164.4">0.1uF</text>
<text x="212.8" y="164.6">D4</text>
<text x="340.3" y="166.6">SERVO16</text>
<text x="358.1" y="166.6">SERVO15</text>
<text x="147.4" y="172.4">C5</text>
<text x="147.4" y="169.9">C6</text>
<text x="337.9" y="169.9">C2</text>
<text x="353.1" y="169.9">C1</text>
<text x="374.8" y="171.9">1N4004</text>
<text x="73" y="178.8" transform="rotate(-90 73 178.8)">SV3</text>
<text x="147.4" y="177.5">C3</text>
<text x="147.4" y="175">C4</text>
<text x="192.6" y="175">GND</text>
<text x="210.8" y="176.8">SERVO14</text>
<text x="228.6" y="176.8">SERVO13</text>
<text x="337.1" y="177.5" transform="rotate(-90 337.1 177.5)">GND</text>
<text x="354.9" y="177.5" transform="rotate(-90 354.9 177.5)">GND</text>
<text x="371.4" y="179.4">7806T</text>
<text x="373.8" y="176.9">PS8</text>
<text x="380.4" y="174.7">D9</text>
<text x="40" y="182.1" transform="rotate(-90 40 182.1)">+5V</text>
<text x="50.9" y="185.1">GND</text>
<text x="147.4" y="185.1">C0</text>
<text x="147.4" y="182.6">C1</text>
<text x="147.4" y="180.1">C2</text>
<text x="208.3" y="180.1">D4</text>
<text x="223.6" y="180.1">D5</text>
<text x="242.7" y="182.1">1N4004</text>
<text x="248.3" y="184.9">D6</text>
<text x="147.4" y="190.2">D7</text>
<text x="160.1" y="190.2">A2</text>
<text x="163.9" y="186.9">SERVO8</text>
<text x="175.3" y="190.2">A3</text>
<text x="181.7" y="186.9">SERVO7</text>
<text x="207.6" y="187.7" transform="rotate(-90 207.6 187.7)">GND</text>
<text x="225.4" y="187.7" transform="rotate(-90 225.4 187.7)">GND</text>
<text x="241.9" y="189.6">7806T</text>
<text x="244.2" y="187">PS7</text>
<text x="274.4" y="190.2">D6</text>
<text x="276.8" y="186.9">SERVO18</text>
<text x="289.6" y="190.2">C0</text>
<text x="294.6" y="186.9">SERVO17</text>
<text x="354.6" y="189.8">C19</text>
<text x="374.9" y="189.8">C18</text>
<text x="383.6" y="186.9">+12V</text>
<text x="36.9" y="197.8" transform="rotate(-90 36.9 197.8)">JP1</text>
<text x="66.1" y="195.3">J1</text>
<text x="147.4" y="197.8">D4</text>
<text x="147.4" y="195.3">D5</text>
<text x="147.4" y="192.8">D6</text>
<text x="159.3" y="197.8" transform="rotate(-90 159.3 197.8)">GND</text>
<text x="177.1" y="197.8" transform="rotate(-90 177.1 197.8)">GND</text>
<text x="194.5" y="192.2">1N4004</text>
<text x="196" y="197.2">PS4</text>
<text x="200.1" y="195">D5</text>
<text x="256.6" y="192">+12V</text>
<text x="273.6" y="197.8" transform="rotate(-90 273.6 197.8)">GND</text>
<text x="291.4" y="197.8" transform="rotate(-90 291.4 197.8)">GND</text>
<text x="310.3" y="197.2">PS9</text>
<text x="313.8" y="192.2">1N4004</text>
<text x="319.4" y="195">D8</text>
<text x="352.1" y="194.9">220pF</text>
<text x="373.1" y="194.9">0.1uF</text>
<text x="34.9" y="203.8" transform="rotate(-90 34.9 203.8)">+12V</text>
<text x="50.9" y="202.9" transform="rotate(-90 50.9 202.9)">GND</text>
<text x="78.8" y="200.4">+12V</text>
<text x="86.4" y="200.4" transform="rotate(-90 86.4 200.4)">GND</text>
<text x="147.4" y="202.9">D2</text>
<text x="147.4" y="200.4">D3</text>
<text x="193.6" y="199.7">7806T</text>
<text x="225.1" y="200">C17</text>
<text x="245.4" y="200">C16</text>
<text x="307.9" y="199.7">7806T</text>
<text x="147.4" y="208">D0</text>
<text x="147.4" y="205.5">D1</text>
<text x="205.8" y="207.2">+12V</text>
<text x="222.6" y="205.1">220pF</text>
<text x="243.6" y="205.1">0.1uF</text>
<text x="325.2" y="207.2">+12V</text>
<text x="367.9" y="205.5">GND</text>
<text x="106.8" y="213.1">MEGA32-P</text>
<text x="174.3" y="215.2">220pF</text>
<text x="177" y="210.2">C11</text>
<text x="195.3" y="215.2">0.1uF</text>
<text x="198.5" y="210.2">C6</text>
<text x="238.4" y="215.6">GND</text>
<text x="288.6" y="215.2">220pF</text>
<text x="291.1" y="210.2">C21</text>
<text x="309.6" y="215.2">0.1uF</text>
<text x="311.4" y="210.2">C20</text>
<text x="190.1" y="225.8">GND</text>
<text x="304.4" y="225.8">GND</text>
</g>
<text font-size="2.8" fill="#008000" x="40.7" y="200.4">GND</text>
<g font-size="2.4" fill="#808080">
<text x="44.8" y="75.6">2</text>
<text x="44.8" y="73.1">3</text>
<text x="62.6" y="75.6">2</text>
<text x="62.6" y="73.1">3</text>
<text x="44.8" y="78.1">1</text>
<text x="62.6" y="78.1">1</text>
<text x="62" y="85.8">3</text>
<text x="65.9" y="86.9">VO</text>
<text x="74.5" y="86.9">VI</text>
<text x="79.2" y="85.8">1</text>
<text x="68.5" y="90.4">GND</text>
<text x="70.9" y="92.7" transform="rotate(-90 70.9 92.7)">2</text>
<text x="163.6" y="95.9">1</text>
<text x="180.8" y="95.9">3</text>
<text x="167.5" y="97">VI</text>
<text x="170.8" y="100.6">GND</text>
<text x="175" y="97">VO</text>
<text x="172.4" y="102.9" transform="rotate(-90 172.4 102.9)">2</text>
<text x="212.4" y="118.8">2</text>
<text x="212.4" y="116.2">3</text>
<text x="230.2" y="118.8">2</text>
<text x="230.2" y="116.2">3</text>
<text x="275.9" y="118.8">2</text>
<text x="275.9" y="116.2">3</text>
<text x="293.7" y="118.8">2</text>
<text x="293.7" y="116.2">3</text>
<text x="342" y="118.8">2</text>
<text x="342" y="116.2">3</text>
<text x="359.7" y="118.8">2</text>
<text x="359.7" y="116.2">3</text>
<text x="72.2" y="121.3">3</text>
<text x="72.2" y="123.8">4</text>
<text x="79.2" y="121.3">1</text>
<text x="79.2" y="123.8">2</text>
<text x="103.2" y="121.3">9</text>
<text x="109.1" y="122.4">RESET</text>
<text x="123.9" y="122.4">(ADC7)PA7</text>
<text x="123.9" y="125">(ADC6)PA6</text>
<text x="139.6" y="121.3">33</text>
<text x="139.6" y="123.8">34</text>
<text x="212.4" y="121.3">1</text>
<text x="230.2" y="121.3">1</text>
<text x="275.9" y="121.3">1</text>
<text x="293.7" y="121.3">1</text>
<text x="342" y="121.3">1</text>
<text x="359.7" y="121.3">1</text>
<text x="102.1" y="128.9">12</text>
<text x="109.1" y="130">XTAL2</text>
<text x="123.9" y="127.5">(ADC5)PA5</text>
<text x="123.9" y="130">(ADC4)PA4</text>
<text x="139.6" y="126.4">35</text>
<text x="139.6" y="128.9">36</text>
<text x="139.6" y="131.5">37</text>
<text x="229.7" y="128.9">3</text>
<text x="233.5" y="130">VO</text>
<text x="242.1" y="130">VI</text>
<text x="246.8" y="128.9">1</text>
<text x="293.2" y="128.9">3</text>
<text x="297" y="130">VO</text>
<text x="305.6" y="130">VI</text>
<text x="310.3" y="128.9">1</text>
<text x="359.2" y="128.9">3</text>
<text x="363.1" y="130">VO</text>
<text x="371.6" y="130">VI</text>
<text x="376.3" y="128.9">1</text>
<text x="102.1" y="134">13</text>
<text x="109.1" y="135.1">XTAL1</text>
<text x="123.9" y="132.6">(ADC3)PA3</text>
<text x="123.9" y="135.1">(ADC2)PA2</text>
<text x="123.9" y="137.7">(ADC1)PA1</text>
<text x="139.6" y="134">38</text>
<text x="139.6" y="136.5">39</text>
<text x="236.1" y="133.6">GND</text>
<text x="238.5" y="135.9" transform="rotate(-90 238.5 135.9)">2</text>
<text x="299.6" y="133.6">GND</text>
<text x="302" y="135.9" transform="rotate(-90 302 135.9)">2</text>
<text x="365.6" y="133.6">GND</text>
<text x="368" y="135.9" transform="rotate(-90 368 135.9)">2</text>
<text x="102.1" y="141.6">30</text>
<text x="102.1" y="139.1">32</text>
<text x="109.1" y="142.7">AVCC</text>
<text x="109.1" y="140.2">AREF</text>
<text x="123.9" y="140.2">(ADC0)PA0</text>
<text x="139.6" y="139.1">40</text>
<text x="169.3" y="141.6">2</text>
<text x="169.3" y="139.1">3</text>
<text x="187" y="141.6">2</text>
<text x="187" y="139.1">3</text>
<text x="40.5" y="149.2">3</text>
<text x="40.5" y="146.7">4</text>
<text x="40.5" y="144.2">5</text>
<text x="102.1" y="144.2">31</text>
<text x="102.1" y="149.2">10</text>
<text x="109.1" y="145.3">GND</text>
<text x="124" y="147.8">(MISO)PB6</text>
<text x="125.1" y="145.3">(SCK)PB7</text>
<text x="139.6" y="144.2">8</text>
<text x="139.6" y="146.7">7</text>
<text x="139.6" y="149.2">6</text>
<text x="169.3" y="144.2">1</text>
<text x="187" y="144.2">1</text>
<text x="40.5" y="154.3">1</text>
<text x="40.5" y="151.8">2</text>
<text x="102.2" y="151.8">11</text>
<text x="109.1" y="150.4">VCC</text>
<text x="109.1" y="152.9">GND</text>
<text x="119.7" y="155.4">(AIN1/OC0)PB3</text>
<text x="124" y="150.4">(MOSI)PB5</text>
<text x="126.6" y="152.9">(SS)PB4</text>
<text x="139.6" y="151.8">5</text>
<text x="139.6" y="154.3">4</text>
<text x="186.5" y="151.8">3</text>
<text x="190.4" y="152.9">VO</text>
<text x="198.9" y="152.9">VI</text>
<text x="203.6" y="151.8">1</text>
<text x="119.5" y="158">(AIN0/INT2)PB2</text>
<text x="126.9" y="160.5">(T1)PB1</text>
<text x="139.6" y="156.9">3</text>
<text x="139.6" y="159.4">2</text>
<text x="139.6" y="161.9">1</text>
<text x="192.9" y="156.5">GND</text>
<text x="195.3" y="158.8" transform="rotate(-90 195.3 158.8)">2</text>
<text x="32.9" y="167">5</text>
<text x="50.7" y="167">5</text>
<text x="122" y="163.1">(T0/XCK)PB0</text>
<text x="139.6" y="167">29</text>
<text x="32.9" y="172.1">3</text>
<text x="32.9" y="169.6">4</text>
<text x="50.7" y="172.1">3</text>
<text x="50.7" y="169.6">4</text>
<text x="75.9" y="172.7" transform="rotate(-90 75.9 172.7)">6</text>
<text x="78.5" y="172.7" transform="rotate(-90 78.5 172.7)">5</text>
<text x="81" y="172.7" transform="rotate(-90 81 172.7)">4</text>
<text x="83.6" y="172.7" transform="rotate(-90 83.6 172.7)">3</text>
<text x="86.1" y="172.7" transform="rotate(-90 86.1 172.7)">2</text>
<text x="88.6" y="172.7" transform="rotate(-90 88.6 172.7)">1</text>
<text x="122.2" y="168.1">(TOSC2)PC7</text>
<text x="122.2" y="170.7">(TOSC1)PC6</text>
<text x="125.9" y="173.2">(TDI)PC5</text>
<text x="139.6" y="169.6">28</text>
<text x="139.6" y="172.1">27</text>
<text x="344.5" y="172.1">2</text>
<text x="344.5" y="169.6">3</text>
<text x="362.3" y="172.1">2</text>
<text x="362.3" y="169.6">3</text>
<text x="32.9" y="177.2">1</text>
<text x="32.9" y="174.6">2</text>
<text x="50.7" y="177.2">1</text>
<text x="50.7" y="174.6">2</text>
<text x="124.8" y="175.8">(TDO)PC4</text>
<text x="124.8" y="178.3">(TMS)PC3</text>
<text x="139.6" y="174.6">26</text>
<text x="139.6" y="177.2">25</text>
<text x="139.6" y="179.7">24</text>
<text x="215" y="179.7">3</text>
<text x="232.8" y="179.7">3</text>
<text x="344.5" y="174.6">1</text>
<text x="362.3" y="174.6">1</text>
<text x="124.9" y="183.4">(SDA)PC1</text>
<text x="125" y="180.8">(TCK)PC2</text>
<text x="125.2" y="185.9">(SCL)PC0</text>
<text x="139.6" y="182.3">23</text>
<text x="139.6" y="184.8">22</text>
<text x="215" y="184.8">1</text>
<text x="215" y="182.3">2</text>
<text x="232.8" y="184.8">1</text>
<text x="232.8" y="182.3">2</text>
<text x="361.7" y="182.3">3</text>
<text x="365.6" y="183.4">VO</text>
<text x="374.2" y="183.4">VI</text>
<text x="378.9" y="182.3">1</text>
<text x="124.9" y="191">(OC2)PD7</text>
<text x="139.6" y="189.9">21</text>
<text x="166.7" y="189.9">3</text>
<text x="184.5" y="189.9">3</text>
<text x="281" y="189.9">3</text>
<text x="298.8" y="189.9">3</text>
<text x="368.2" y="186.9">GND</text>
<text x="370.5" y="189.2" transform="rotate(-90 370.5 189.2)">2</text>
<text x="76.1" y="197.5">3</text>
<text x="123.5" y="196.1">(OC1A)PD5</text>
<text x="125.8" y="193.5">(ICP)PD6</text>
<text x="139.6" y="197.5">18</text>
<text x="139.6" y="194.9">19</text>
<text x="139.6" y="192.4">20</text>
<text x="166.7" y="194.9">1</text>
<text x="166.7" y="192.4">2</text>
<text x="184.5" y="194.9">1</text>
<text x="184.5" y="192.4">2</text>
<text x="232.2" y="192.4">3</text>
<text x="236.1" y="193.5">VO</text>
<text x="238.6" y="197.1">GND</text>
<text x="244.6" y="193.5">VI</text>
<text x="249.3" y="192.4">1</text>
<text x="281" y="194.9">1</text>
<text x="281" y="192.4">2</text>
<text x="298.8" y="194.9">1</text>
<text x="298.8" y="192.4">2</text>
<text x="37.8" y="199.4" transform="rotate(-90 37.8 199.4)">1</text>
<text x="40.4" y="199.4" transform="rotate(-90 40.4 199.4)">2</text>
<text x="76.1" y="200">2</text>
<text x="76.1" y="202.6">1</text>
<text x="123.5" y="198.6">(OC1B)PD4</text>
<text x="124.7" y="203.7">(INT0)PD2</text>
<text x="124.7" y="201.1">(INT1)PD3</text>
<text x="139.6" y="202.6">16</text>
<text x="139.6" y="200">17</text>
<text x="184" y="202.6">3</text>
<text x="187.8" y="203.7">VO</text>
<text x="196.4" y="203.7">VI</text>
<text x="201.1" y="202.6">1</text>
<text x="241" y="199.4" transform="rotate(-90 241 199.4)">2</text>
<text x="298.2" y="202.6">3</text>
<text x="302.1" y="203.7">VO</text>
<text x="310.7" y="203.7">VI</text>
<text x="315.4" y="202.6">1</text>
<text x="124.8" y="208.8">(RXD)PD0</text>
<text x="125.1" y="206.2">(TXD)PD1</text>
<text x="139.6" y="207.6">14</text>
<text x="139.6" y="205.1">15</text>
<text x="190.4" y="207.2">GND</text>
<text x="192.8" y="209.5" transform="rotate(-90 192.8 209.5)">2</text>
<text x="304.7" y="207.2">GND</text>
<text x="307" y="209.5" transform="rotate(-90 307 209.5)">2</text>
</g>
</svg>
